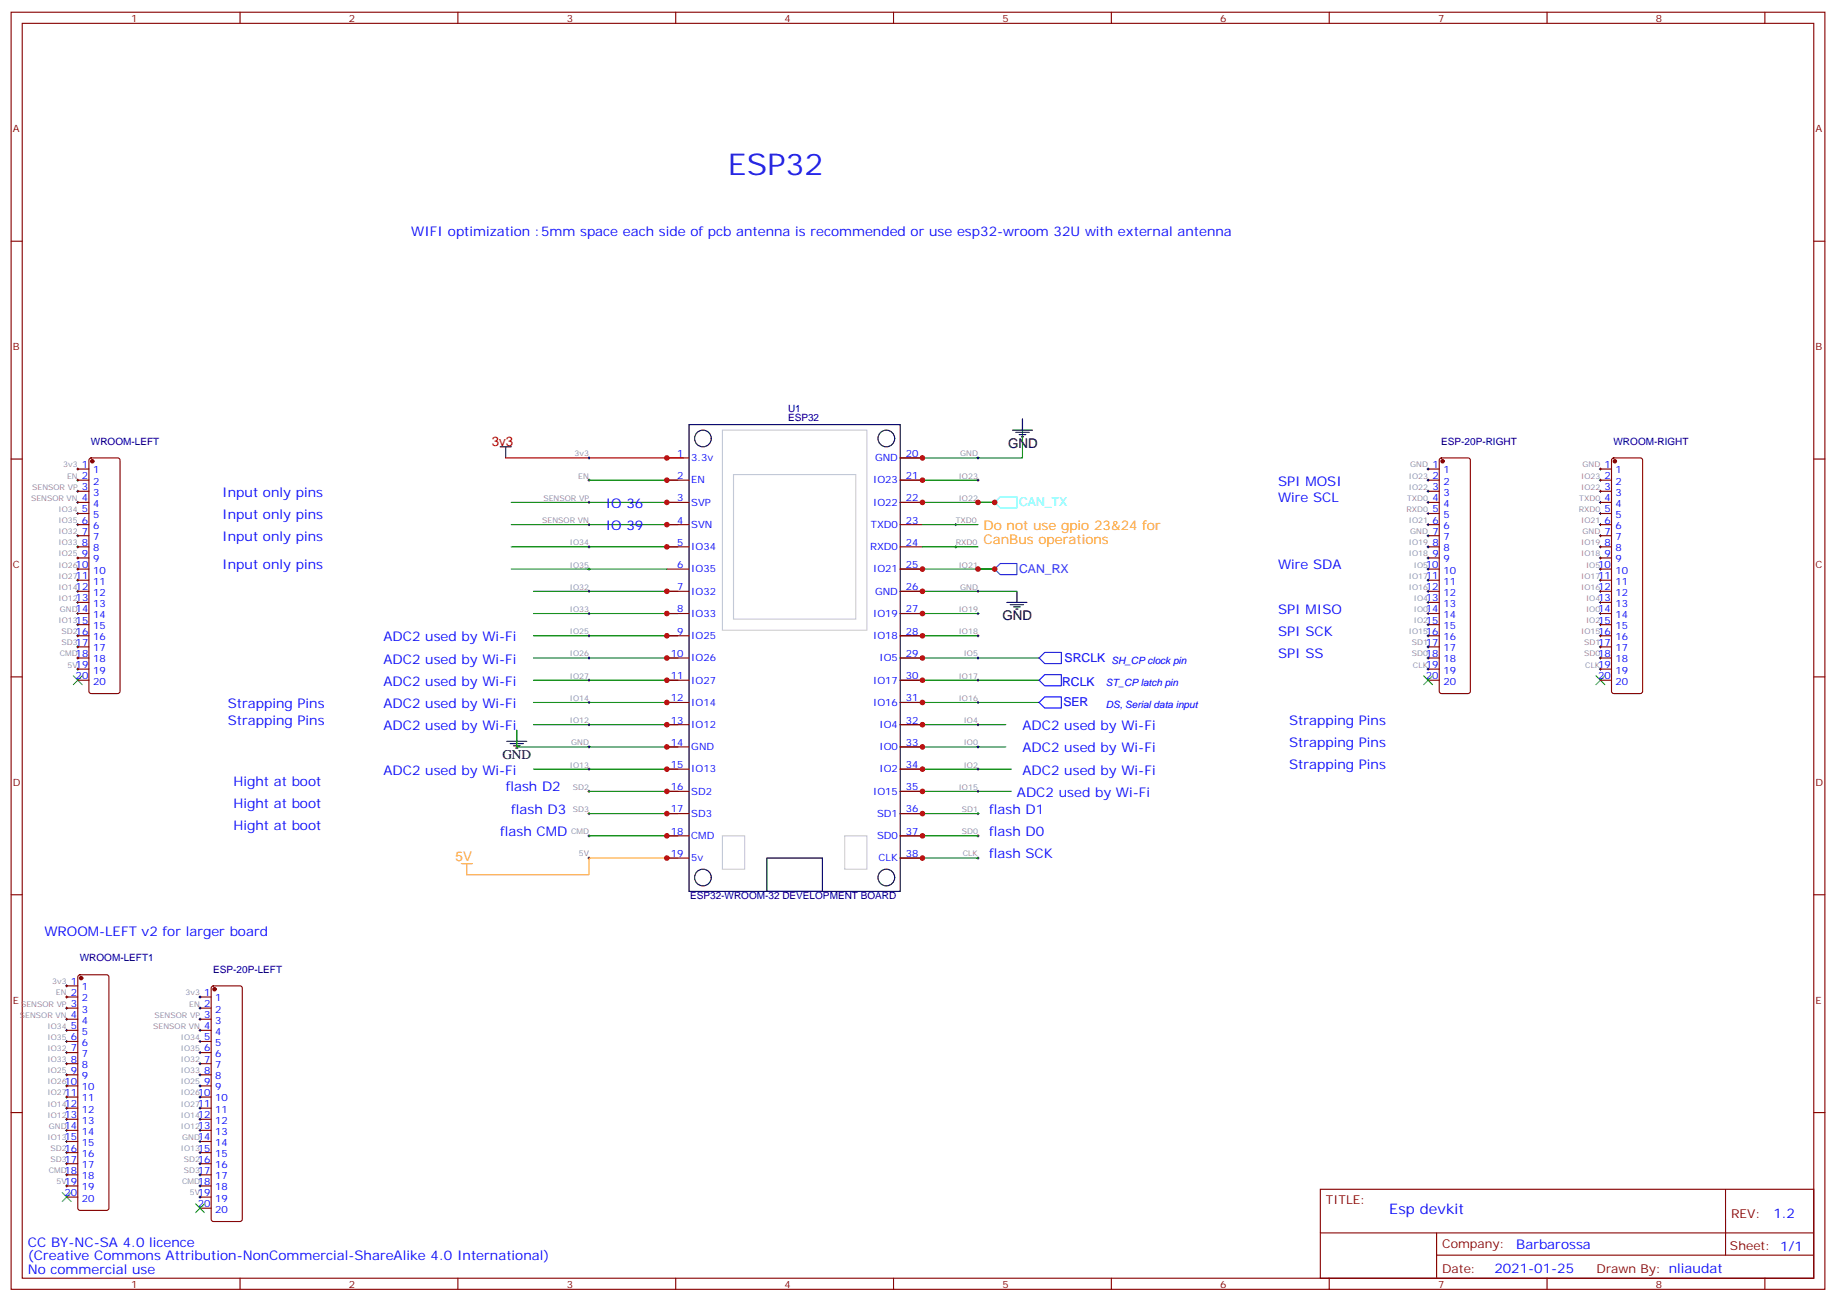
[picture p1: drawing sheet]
<svg xmlns="http://www.w3.org/2000/svg" width="583mm" height="413mm" viewBox="0 0 583 413" stroke-linecap="round" stroke-linejoin="round" font-family="sans-serif">
<g fill="none" stroke="#870000" stroke-width=".35">
<path d="M3.5 3.9h575.8v405.3h-575.8zM7.1 7.4h568.6v398.3h-568.6zM76.2 3.9v3.5M145.3 3.9v3.5M214.5 3.9v3.5M283.6 3.9v3.5M352.8 3.9v3.5M421.9 3.9v3.5M491.1 3.9v3.5M560.2 3.9v3.5M3.5 76.6h3.6M575.7 76.6h3.6"/>
<path d="M3.5 145.7h3.6M24.7 159.5h3.5M24.7 152.4h3.5M24.7 148.9h3.5M24.7 155.9h3.5M28.5 145.6l.4-.3h8.5l.5 .3 .2 .4v73.4l-.2 .5-.5 .2h-8.5l-.5-.2-.2-.5v-73.4zM211.7 159.5h7M211.7 152.4h7M211.7 145.3h7M285.8 159.5h7M285.8 152.4h7M285.8 145.3h7"/>
<path d="M453.3 159.5h3.5M453.3 152.4h3.5M453.3 148.9h3.5M453.3 155.9h3.5M457.1 145.6l.5-.3h8.4l.5 .3 .2 .4v73.4l-.2 .5-.5 .2h-8.4l-.5-.2-.3-.5v-73.4zM508 159.5h3.5M508 152.4h3.5M508 148.9h3.5M508 155.9h3.5M511.8 145.6l.4-.3h8.5l.5 .3 .2 .4v73.4l-.2 .5-.5 .2h-8.5l-.5-.2-.2-.5v-73.4zM575.7 145.7h3.6M24.7 173.6h3.5"/>
<path d="M24.7 166.5h3.5M24.7 163h3.5M24.7 170h3.5M24.7 177.1h3.5M211.7 173.6h7M211.7 166.5h7M285.8 173.6h7M285.8 166.5h7M453.3 173.6h3.5M453.3 166.5h3.5M453.3 163h3.5M453.3 170h3.5"/>
<path d="M453.3 177.1h3.5M508 173.6h3.5M508 166.5h3.5M508 163h3.5M508 170h3.5M508 177.1h3.5M24.7 194.7h3.5M24.7 187.7h3.5M24.7 180.6h3.5M24.7 184.1h3.5M24.7 191.2h3.5M24.7 198.3h3.5"/>
<path d="M211.7 194.7h7M211.7 187.7h7M211.7 180.6h7M285.8 194.7h7M285.8 187.7h7M285.8 180.6h7M453.3 194.7h3.5M453.3 187.7h3.5M453.3 180.6h3.5M453.3 184.1h3.5M453.3 191.2h3.5M453.3 198.3h3.5"/>
<path d="M508 194.7h3.5M508 187.7h3.5M508 180.6h3.5M508 184.1h3.5M508 191.2h3.5M508 198.3h3.5M3.5 214.8h3.6M24.7 215.9h3.5M24.7 208.8h3.5M24.7 201.8h3.5M24.7 205.3h3.5M24.7 212.4h3.5"/>
<path d="M211.7 215.9h7M211.7 208.8h7M211.7 201.8h7M285.8 215.9h7M285.8 208.8h7M285.8 201.8h7M453.3 215.9h3.5M453.3 208.8h3.5M453.3 201.8h3.5M453.3 205.3h3.5M453.3 212.4h3.5M508 215.9h3.5"/>
<path d="M508 208.8h3.5M508 201.8h3.5M508 205.3h3.5M508 212.4h3.5M575.7 214.8h3.6M211.7 237.1h7M211.7 230h7M211.7 223h7M285.8 237.1h7M285.8 230h7M285.8 223h7M211.7 258.2h7"/>
<path d="M211.7 251.2h7M211.7 244.1h7M285.8 258.2h7M285.8 251.2h7M285.8 244.1h7M211.7 272.3h7M211.7 265.3h7M285.8 272.3h7M285.8 265.3h7M3.5 284h3.6M575.7 284h3.6M21.2 312.9h3.5"/>
<path d="M21.2 316.4h3.5M21.2 320h3.5M24.9 309.6l.5-.2h8.5l.5 .2 .2 .5v73.4l-.3 .5-.4 .2h-8.5l-.5-.3-.2-.4v-73.4zM63.5 316.4h3.5M63.5 320h3.5M67.3 313.1l.4-.2h8.5l.5 .2 .2 .5v73.4l-.2 .5-.5 .2h-8.5l-.5-.2-.2-.5v-73.4zM21.2 323.5h3.5M21.2 327h3.5M21.2 330.6h3.5M21.2 334.1h3.5M21.2 337.6h3.5M63.5 323.5h3.5"/>
<path d="M63.5 327h3.5M63.5 330.6h3.5M63.5 334.1h3.5M63.5 337.6h3.5M3.5 353.1h3.6M21.2 341.1h3.5M21.2 344.7h3.5M21.2 348.2h3.5M21.2 351.7h3.5M21.2 355.2h3.5M21.2 358.8h3.5M63.5 341.1h3.5"/>
<path d="M63.5 344.7h3.5M63.5 348.2h3.5M63.5 351.7h3.5M63.5 355.2h3.5M63.5 358.8h3.5M575.7 353.1h3.6M21.2 362.3h3.5M21.2 365.8h3.5M21.2 369.4h3.5M21.2 372.9h3.5M21.2 376.4h3.5M21.2 379.9h3.5"/>
<path d="M63.5 362.3h3.5M63.5 365.8h3.5M63.5 369.4h3.5M63.5 372.9h3.5M63.5 376.4h3.5M63.5 379.9h3.5M419.1 377.5h156.6v28.2h-156.6zM547.7 377.5v20.9M63.5 383.5h3.5M419.1 391.3h156.5M456 398.4h119.6M456 391.3v14.1"/>
<path d="M76.2 405.7v3.5M145.3 405.7v3.5M214.5 405.7v3.5M283.6 405.7v3.5M352.8 405.7v3.5M421.9 405.7v3.5M491.1 405.7v3.5M560.2 405.7v3.5"/>
</g>
<g fill="none" stroke="#000" stroke-width=".35">
<path d="M218.7 134.8h67.1v148.1h-67.1zM321.4 136.5h6.3M322.4 137.2h4.3M323.5 137.9h2.1M324.2 138.6h.7M324.6 133v3.5M158.7 141.8h3.6M160.5 141.8v3.5M319.6 191.2h6.4M320.7 191.9h4.2M321.7 192.6h2.1M322.4 193.3h.7"/>
<path d="M322.8 187.7v3.5M160.9 235.3h6.3M161.9 236h4.3M163 236.7h2.1M163.7 237.4h.7M164 231.8v3.5M243.4 272.3h17.7v10.6h-17.7z"/>
<circle cx="223.1" cy="139.2" r="2.65"/>
<circle cx="281.3" cy="139.2" r="2.65"/>
<circle cx="223.1" cy="278.5" r="2.65"/>
<circle cx="281.3" cy="278.5" r="2.65"/>
</g>
<g fill="none" stroke="#008700" stroke-width=".35">
<path d="M324.6 133v12.3h-38.8M162.3 159.5h52.9M187 152.4h28.2M285.8 159.5h29.9M285.8 152.4h24.6M162.3 166.5h52.9M162.3 173.6h52.9M292.8 166.5h17.6M292.8 173.6h17.6M162.3 180.6h49.4M169.3 187.7h45.9M169.3 194.7h45.9"/>
<path d="M285.8 187.7h37M285.8 180.6h29.9M285.8 194.7h24.6M169.3 201.8h45.9M169.3 208.8h45.9M169.3 215.9h45.9M285.8 201.8h24.6M285.8 208.8h44M285.8 215.9h44M164 231.8v5.3h51.2M169.3 223h45.9M169.3 230h45.9"/>
<path d="M285.8 223h44M285.8 230h33.5M285.8 237.1h33.5M169.3 244.1h45.9M187 251.2h28.2M187 258.2h28.2M285.8 244.1h35.2M285.8 251.2h35.2M285.8 258.2h24.6M187 265.3h28.2M285.8 265.3h24.6M285.8 272.3h24.6"/>
</g>
<path d="M160.5 145.3h56.5" fill="none" stroke="#f00" stroke-width=".35"/>
<g fill="none" stroke="#000" stroke-width=".32">
<path d="M24.3 148.9h.7M24.3 152.4h.7M24.3 155.9h.7M24.3 159.5h.7M24.7 148.5v.7M24.7 152v.8M24.7 155.6v.7M24.7 159.1v.7M186.6 152.4h.7M186.6 159.5h.7M186.6 145.3h.7M187 145v.7"/>
<path d="M187 152v.8M187 159.1v.7M310.1 152.4h.7M310.1 159.5h.7M310.1 145.3h.7M310.4 145v.7M310.4 152v.8M310.4 159.1v.7M453 148.9h.7M453 152.4h.7M453 155.9h.7M453 159.5h.7"/>
<path d="M453.3 148.5v.7M453.3 152v.8M453.3 155.6v.7M453.3 159.1v.7M507.6 148.9h.8M507.6 152.4h.8M507.6 155.9h.8M507.6 159.5h.8M508 148.5v.7M508 152v.8M508 155.6v.7M508 159.1v.7"/>
<path d="M24.3 173.6h.7M24.3 166.5h.7M24.3 163h.7M24.3 170h.7M24.3 177.1h.7M24.7 162.6v.7M24.7 166.2v.7M24.7 169.7v.7M24.7 173.2v.7M24.7 176.7v.7M186.6 173.6h.7M186.6 166.5h.7"/>
<path d="M187 166.2v.7M187 173.2v.7M303 173.6h.7M303 166.5h.7M303.4 166.2v.7M303.4 173.2v.7M453 173.6h.7M453 166.5h.7M453 163h.7M453 170h.7M453 177.1h.7M453.3 162.6v.7"/>
<path d="M453.3 166.2v.7M453.3 169.7v.7M453.3 173.2v.7M453.3 176.7v.7M507.6 173.6h.8M507.6 166.5h.8M507.6 163h.8M507.6 170h.8M507.6 177.1h.8M508 162.6v.7M508 166.2v.7M508 169.7v.7"/>
<path d="M508 173.2v.7M508 176.7v.7M24.3 180.6h.7M24.3 184.1h.7M24.3 187.7h.7M24.3 191.2h.7M24.3 194.7h.7M24.3 198.3h.7M24.7 180.3v.7M24.7 183.8v.7M24.7 187.3v.7M24.7 190.9v.7"/>
<path d="M24.7 194.4v.7M24.7 197.9v.7M186.6 180.6h.7M186.6 187.7h.7M186.6 194.7h.7M187 180.3v.7M187 187.3v.7M187 194.4v.7M310.1 180.6h.7M310.1 187.7h.7M310.1 194.7h.7M310.4 180.3v.7"/>
<path d="M310.4 187.3v.7M310.4 194.4v.7M453 180.6h.7M453 184.1h.7M453 187.7h.7M453 191.2h.7M453 194.7h.7M453 198.3h.7M453.3 180.3v.7M453.3 183.8v.7M453.3 187.3v.7M453.3 190.9v.7"/>
<path d="M453.3 194.4v.7M453.3 197.9v.7M507.6 180.6h.8M507.6 184.1h.8M507.6 187.7h.8M507.6 191.2h.8M507.6 194.7h.8M507.6 198.3h.8M508 180.3v.7M508 183.8v.7M508 187.3v.7M508 190.9v.7"/>
<path d="M508 194.4v.7M508 197.9v.7M24.3 201.8h.7M24.3 205.3h.7M24.3 208.8h.7M24.3 212.4h.7M24.7 201.4v.7M24.7 205v.7M24.7 208.5v.7M24.7 212v.7M186.6 201.8h.7M186.6 208.8h.7"/>
<path d="M186.6 215.9h.7M187 201.4v.7M187 208.5v.7M187 215.5v.8M310.1 201.8h.7M310.1 208.8h.7M310.1 215.9h.7M310.4 201.4v.7M310.4 208.5v.7M310.4 215.5v.8M453 201.8h.7M453 205.3h.7"/>
<path d="M453 208.8h.7M453 212.4h.7M453.3 201.4v.7M453.3 205v.7M453.3 208.5v.7M453.3 212v.7M507.6 201.8h.8M507.6 205.3h.8M507.6 208.8h.8M507.6 212.4h.8M508 201.4v.7M508 205v.7"/>
<path d="M508 208.5v.7M508 212v.7M186.6 223h.7M186.6 230h.7M186.6 237.1h.7M187 222.6v.7M187 229.7v.7M187 236.7v.7M310.1 223h.7M310.1 230h.7M310.1 237.1h.7M310.4 222.6v.7"/>
<path d="M310.4 229.7v.7M310.4 236.7v.7M186.6 244.1h.7M186.6 258.2h.7M186.6 251.2h.7M187 243.8v.7M187 250.8v.7M187 257.9v.7M310.1 244.1h.7M310.1 258.2h.7M310.1 251.2h.7M310.4 243.8v.7"/>
<path d="M310.4 250.8v.7M310.4 257.9v.7M186.6 265.3h.7M186.6 272.3h.7M187 264.9v.7M187 272v.7M310.1 265.3h.7M310.1 272.3h.7M310.4 264.9v.7M310.4 272v.7M20.8 312.9h.7M20.8 316.4h.7"/>
<path d="M20.8 320h.7M21.2 312.6v.7M21.2 316.1v.7M21.2 319.6v.7M63.1 316.4h.8M63.1 320h.8M63.5 316.1v.7M63.5 319.6v.7M20.8 323.5h.7M20.8 327h.7M20.8 330.6h.7M20.8 334.1h.7"/>
<path d="M20.8 337.6h.7M21.2 323.1v.7M21.2 326.7v.7M21.2 330.2v.7M21.2 333.7v.7M21.2 337.3v.7M63.1 323.5h.8M63.1 327h.8M63.1 330.6h.8M63.1 334.1h.8M63.1 337.6h.8M63.5 323.1v.7"/>
<path d="M63.5 326.7v.7M63.5 330.2v.7M63.5 333.7v.7M63.5 337.3v.7M20.8 341.1h.7M20.8 344.7h.7M20.8 348.2h.7M20.8 351.7h.7M20.8 355.2h.7M20.8 358.8h.7M21.2 340.8v.7M21.2 344.3v.7"/>
<path d="M21.2 347.8v.7M21.2 351.4v.7M21.2 354.9v.7M21.2 358.4v.7M63.1 341.1h.8M63.1 344.7h.8M63.1 348.2h.8M63.1 351.7h.8M63.1 355.2h.8M63.1 358.8h.8M63.5 340.8v.7M63.5 344.3v.7"/>
<path d="M63.5 347.8v.7M63.5 351.4v.7M63.5 354.9v.7M63.5 358.4v.7M20.8 362.3h.7M20.8 365.8h.7M20.8 369.4h.7M20.8 372.9h.7M20.8 376.4h.7M21.2 361.9v.8M21.2 365.5v.7M21.2 369v.7"/>
<path d="M21.2 372.5v.7M21.2 376.1v.7M63.1 362.3h.8M63.1 365.8h.8M63.1 369.4h.8M63.1 372.9h.8M63.1 376.4h.8M63.1 379.9h.8M63.5 361.9v.8M63.5 365.5v.7M63.5 369v.7M63.5 372.5v.7"/>
<path d="M63.5 376.1v.7M63.5 379.6v.7"/>
</g>
<path d="M23.3 214.5l2.8 2.8M26.1 214.5l-2.8 2.8M451.9 214.5l2.8 2.8M454.7 214.5l-2.8 2.8M506.6 214.5l2.8 2.8M509.4 214.5l-2.8 2.8M19.8 378.5l2.8 2.9M22.6 378.5l-2.8 2.9M62.1 382.1l2.8 2.8M64.9 382.1l-2.8 2.8" fill="none" stroke="#3c3" stroke-width=".35"/>
<path d="M146.4 274.1h3.5M215.2 272.3h-28.2v5.3h-38.8v-3.5" fill="none" stroke="#f93" stroke-width=".35"/>
<path d="M331.6 214.1h5.3v3.6h-5.3l-1.8-1.8zM331.6 207.1h5.3v3.5h-5.3l-1.8-1.8zM331.6 221.2h5.3v3.5h-5.3l-1.8-1.7z" fill="none" stroke="#00f" stroke-width=".35"/>
<path d="M229.3 136.5h45.9v63.5h-45.9zM232.8 150.6h38.8v45.9h-38.8zM229.3 265.3h7.1v10.6h-7.1zM268.1 265.3h7.1v10.6h-7.1z" fill="none" stroke="#ccc" stroke-width=".35"/>
<g fill="#870000" stroke="#870000" stroke-width=".35">
<circle cx="29.3" cy="146.4" r=".53"/>
<circle cx="25.8" cy="310.4" r=".53"/>
<circle cx="512.6" cy="146.4" r=".53"/>
<circle cx="68.1" cy="314" r=".53"/>
<circle cx="457.9" cy="146.4" r=".53"/>
</g>
<path d="M317.5 178.9h5.3v3.5h-5.3l-1.8-1.8z" fill="none" stroke="#06c" stroke-width=".35"/>
<path d="M317.5 157.7h5.3v3.5h-5.3l-1.8-1.7z" fill="none" stroke="#3ff" stroke-width=".35"/>
<g fill="#c00">
<circle cx="292.8" cy="272.3" r=".88"/>
<circle cx="292.8" cy="265.3" r=".88"/>
<circle cx="292.8" cy="258.2" r=".88"/>
<circle cx="292.8" cy="251.2" r=".88"/>
<circle cx="292.8" cy="244.1" r=".88"/>
<circle cx="292.8" cy="237.1" r=".88"/>
<circle cx="292.8" cy="230" r=".88"/>
<circle cx="292.8" cy="223" r=".88"/>
<circle cx="292.8" cy="215.9" r=".88"/>
<circle cx="292.8" cy="208.8" r=".88"/>
<circle cx="292.8" cy="201.8" r=".88"/>
<circle cx="292.8" cy="194.7" r=".88"/>
<circle cx="292.8" cy="187.7" r=".88"/>
<circle cx="292.8" cy="180.6" r=".88"/>
<circle cx="292.8" cy="159.5" r=".88"/>
<circle cx="292.8" cy="152.4" r=".88"/>
<circle cx="292.8" cy="145.3" r=".88"/>
<circle cx="211.7" cy="272.3" r=".88"/>
<circle cx="211.7" cy="265.3" r=".88"/>
<circle cx="211.7" cy="258.2" r=".88"/>
<circle cx="211.7" cy="251.2" r=".88"/>
<circle cx="211.7" cy="244.1" r=".88"/>
<circle cx="211.7" cy="237.1" r=".88"/>
<circle cx="211.7" cy="230" r=".88"/>
<circle cx="211.7" cy="223" r=".88"/>
<circle cx="211.7" cy="215.9" r=".88"/>
<circle cx="211.7" cy="208.8" r=".88"/>
<circle cx="211.7" cy="201.8" r=".88"/>
<circle cx="211.7" cy="194.7" r=".88"/>
<circle cx="211.7" cy="187.7" r=".88"/>
<circle cx="211.7" cy="173.6" r=".88"/>
<circle cx="211.7" cy="166.5" r=".88"/>
<circle cx="211.7" cy="159.5" r=".88"/>
<circle cx="211.7" cy="152.4" r=".88"/>
<circle cx="211.7" cy="145.3" r=".88"/>
<circle cx="310.4" cy="159.5" r=".88"/>
<circle cx="315.7" cy="159.5" r=".88"/>
<circle cx="310.4" cy="180.6" r=".88"/>
<circle cx="315.7" cy="180.6" r=".88"/>
</g>
<text font-size="9.5" fill="#00f" x="231.1" y="55.4">ESP32</text>
<text font-size="4.6" fill="#00f" x="441" y="385.2">Esp devkit</text>
<g font-size="4.2" fill="#00f">
<text x="130.5" y="74.8">WIFI optimization :5mm space each side of pcb antenna is recommended or use esp32-wroom 32U with external antenna</text>
<text x="405.7" y="154.2">SPI MOSI</text>
<text x="70.6" y="157.7">Input only pins</text>
<text x="192.3" y="161.2">IO 36</text>
<text x="405.7" y="159.5">Wire SCL</text>
<text x="70.6" y="164.7">Input only pins</text>
<text x="70.6" y="171.8">Input only pins</text>
<text x="192.3" y="168.3">IO 39</text>
<text x="70.6" y="180.6">Input only pins</text>
<text x="405.7" y="180.6">Wire SDA</text>
<text x="405.7" y="194.7">SPI MISO</text>
<text x="121.7" y="203.6">ADC2 used by Wi-Fi</text>
<text x="405.7" y="201.8">SPI SCK</text>
<text x="405.7" y="208.8">SPI SS</text>
<text x="121.7" y="210.6">ADC2 used by Wi-Fi</text>
<text x="121.7" y="217.7">ADC2 used by Wi-Fi</text>
<text x="72.3" y="224.7">Strapping Pins</text>
<text x="121.7" y="224.7">ADC2 used by Wi-Fi</text>
<text x="72.3" y="230">Strapping Pins</text>
<text x="121.7" y="231.8">ADC2 used by Wi-Fi</text>
<text x="324.6" y="231.8">ADC2 used by Wi-Fi</text>
<text x="409.2" y="230">Strapping Pins</text>
<text x="324.6" y="238.8">ADC2 used by Wi-Fi</text>
<text x="409.2" y="237.1">Strapping Pins</text>
<text x="121.7" y="245.9">ADC2 used by Wi-Fi</text>
<text x="324.6" y="245.9">ADC2 used by Wi-Fi</text>
<text x="409.2" y="244.1">Strapping Pins</text>
<text x="74.1" y="249.4">Hight at boot</text>
<text x="160.5" y="251.2">flash D2</text>
<text x="74.1" y="256.5">Hight at boot</text>
<text x="322.8" y="252.9">ADC2 used by Wi-Fi</text>
<text x="74.1" y="263.5">Hight at boot</text>
<text x="162.3" y="258.2">flash D3</text>
<text x="314" y="258.2">flash D1</text>
<text x="158.7" y="265.3">flash CMD</text>
<text x="314" y="265.3">flash D0</text>
<text x="314" y="272.3">flash SCK</text>
<text x="14.1" y="297">WROOM-LEFT v2 for larger board</text>
<text x="562.9" y="386.7">1.2</text>
<text x="8.8" y="395.8">CC BY-NC-SA 4.0 licence</text>
<text x="8.8" y="400">(Creative Commons Attribution-NonCommercial-ShareAlike 4.0 International)</text>
<text x="481.3" y="396.3">Barbarossa</text>
<text x="8.8" y="404.3">No commercial use</text>
<text x="474.4" y="404.1">2021-01-25</text>
</g>
<text font-size="4.2" fill="#f00" x="156.1" y="141.5">3v3</text>
<g font-size="4.2">
<text x="320" y="142.2">GND</text>
<text x="318.2" y="196.8">GND</text>
<text x="159.5" y="240.9">GND</text>
</g>
<g font-size="4.2" fill="#f90">
<text x="312.2" y="168.3">Do not use gpio 23&amp;24 for</text>
<text x="312.2" y="172.5">CanBus operations</text>
</g>
<text font-size="4.2" fill="#f93" x="144.6" y="273.4">5V</text>
<text font-size="3.9" fill="#3ff" x="323.5" y="160.7">CAN_TX</text>
<text font-size="3.9" fill="#06f" x="323.5" y="181.9">CAN_RX</text>
<g font-size="3.9" fill="#00f">
<text x="337.9" y="210.2">SRCLK</text>
<text x="337.1" y="217.7">RCLK</text>
<text x="337.5" y="224.2">SER</text>
</g>
<g font-size="3.9" fill="#800">
<text x="420.9" y="382.1">TITLE:</text>
<text x="549.5" y="386.7">REV:</text>
<text x="457.8" y="396.3">Company:</text>
<text x="549.1" y="396.9">Sheet: 1/1</text>
<text x="457.8" y="403.9">Date:</text>
<text x="506.8" y="404">Drawn By: nliaudat</text>
</g>
<g font-size="3.2" fill="#800">
<text x="41.6" y="6.9">1</text>
<text x="110.8" y="6.9">2</text>
<text x="179.9" y="6.9">3</text>
<text x="249.1" y="6.9">4</text>
<text x="318.2" y="6.9">5</text>
<text x="387.3" y="6.9">6</text>
<text x="456.5" y="6.9">7</text>
<text x="525.6" y="6.9">8</text>
<text x="4.1" y="42">A</text>
<text x="576.3" y="42">A</text>
<text x="4.1" y="111.1">B</text>
<text x="576.3" y="111.1">B</text>
<text x="4.1" y="180.3">C</text>
<text x="576.3" y="180.3">C</text>
<text x="4.1" y="249.4">D</text>
<text x="576.3" y="249.4">D</text>
<text x="4.1" y="318.6">E</text>
<text x="576.3" y="318.6">E</text>
<text x="41.6" y="408.7">1</text>
<text x="110.8" y="408.7">2</text>
<text x="179.9" y="408.7">3</text>
<text x="249.1" y="408.7">4</text>
<text x="318.2" y="408.7">5</text>
<text x="387.3" y="408.7">6</text>
<text x="456.5" y="408.7">7</text>
<text x="525.6" y="408.7">8</text>
</g>
<g font-size="3.2" fill="#000080">
<text x="250.1" y="130.8">U1</text>
<text x="250.1" y="133.7">ESP32</text>
<text x="28.9" y="141.1">WROOM-LEFT</text>
<text x="457.5" y="141.1">ESP-20P-RIGHT</text>
<text x="512.2" y="141.1">WROOM-RIGHT</text>
<text x="219.1" y="285.2">ESP32-WROOM-32 DEVELOPMENT BOARD</text>
<text x="25.3" y="305.2">WROOM-LEFT1</text>
<text x="67.7" y="308.7">ESP-20P-LEFT</text>
</g>
<g font-size="3.2" fill="#00f">
<text x="26" y="148.5">1</text>
<text x="214.9" y="145">1</text>
<text x="219.4" y="146.4">3.3v</text>
<text x="277.8" y="146.4">GND</text>
<text x="287.5" y="145">20</text>
<text x="454.7" y="148.5">1</text>
<text x="509.3" y="148.5">1</text>
<text x="26" y="152">2</text>
<text x="26" y="155.6">3</text>
<text x="29.5" y="150.3">1</text>
<text x="29.5" y="153.8">2</text>
<text x="214.9" y="152">2</text>
<text x="219.4" y="153.5">EN</text>
<text x="277.2" y="153.5">IO23</text>
<text x="287.5" y="152">21</text>
<text x="454.7" y="152">2</text>
<text x="454.7" y="155.6">3</text>
<text x="458.2" y="150.3">1</text>
<text x="458.2" y="153.8">2</text>
<text x="509.3" y="152">2</text>
<text x="509.3" y="155.6">3</text>
<text x="512.8" y="150.3">1</text>
<text x="512.8" y="153.8">2</text>
<text x="26" y="159.1">4</text>
<text x="29.5" y="157.3">3</text>
<text x="29.5" y="160.9">4</text>
<text x="214.9" y="159.1">3</text>
<text x="219.4" y="160.5">SVP</text>
<text x="277.2" y="160.5">IO22</text>
<text x="287.5" y="159.1">22</text>
<text x="454.7" y="159.1">4</text>
<text x="458.2" y="157.3">3</text>
<text x="458.2" y="160.9">4</text>
<text x="509.3" y="159.1">4</text>
<text x="512.8" y="157.3">3</text>
<text x="512.8" y="160.9">4</text>
<text x="26" y="162.6">5</text>
<text x="26" y="166.2">6</text>
<text x="29.5" y="164.4">5</text>
<text x="29.5" y="167.9">6</text>
<text x="214.9" y="166.2">4</text>
<text x="219.4" y="167.6">SVN</text>
<text x="276.5" y="167.6">TXD0</text>
<text x="287.5" y="166.2">23</text>
<text x="454.7" y="162.6">5</text>
<text x="454.7" y="166.2">6</text>
<text x="458.2" y="164.4">5</text>
<text x="458.2" y="167.9">6</text>
<text x="509.3" y="162.6">5</text>
<text x="509.3" y="166.2">6</text>
<text x="512.8" y="164.4">5</text>
<text x="512.8" y="167.9">6</text>
<text x="26" y="169.7">7</text>
<text x="26" y="173.2">8</text>
<text x="29.5" y="171.4">7</text>
<text x="214.9" y="173.2">5</text>
<text x="287.5" y="173.2">24</text>
<text x="454.7" y="169.7">7</text>
<text x="454.7" y="173.2">8</text>
<text x="458.2" y="171.4">7</text>
<text x="509.3" y="169.7">7</text>
<text x="509.3" y="173.2">8</text>
<text x="512.8" y="171.4">7</text>
<text x="26" y="176.7">9</text>
<text x="29.5" y="175">8</text>
<text x="29.5" y="178.5">9</text>
<text x="219.4" y="174.6">IO34</text>
<text x="276.2" y="174.6">RXD0</text>
<text x="454.7" y="176.7">9</text>
<text x="458.2" y="175">8</text>
<text x="458.2" y="178.5">9</text>
<text x="509.3" y="176.7">9</text>
<text x="512.8" y="175">8</text>
<text x="512.8" y="178.5">9</text>
<text x="24" y="180.3">10</text>
<text x="24" y="183.8">11</text>
<text x="29.5" y="182">10</text>
<text x="29.5" y="185.6">11</text>
<text x="214.9" y="180.3">6</text>
<text x="219.4" y="181.7">IO35</text>
<text x="277.2" y="181.7">IO21</text>
<text x="287.5" y="180.3">25</text>
<text x="452.6" y="180.3">10</text>
<text x="452.6" y="183.8">11</text>
<text x="458.2" y="182">10</text>
<text x="458.2" y="185.6">11</text>
<text x="507.3" y="180.3">10</text>
<text x="507.3" y="183.8">11</text>
<text x="512.8" y="182">10</text>
<text x="512.8" y="185.6">11</text>
<text x="24" y="187.3">12</text>
<text x="24" y="190.9">13</text>
<text x="29.5" y="189.1">12</text>
<text x="214.9" y="187.3">7</text>
<text x="219.4" y="188.7">IO32</text>
<text x="277.8" y="188.7">GND</text>
<text x="287.5" y="187.3">26</text>
<text x="452.6" y="187.3">12</text>
<text x="452.6" y="190.9">13</text>
<text x="458.2" y="189.1">12</text>
<text x="507.3" y="187.3">12</text>
<text x="507.3" y="190.9">13</text>
<text x="512.8" y="189.1">12</text>
<text x="24" y="194.4">14</text>
<text x="24" y="197.9">15</text>
<text x="29.5" y="192.6">13</text>
<text x="29.5" y="196.1">14</text>
<text x="214.9" y="194.4">8</text>
<text x="219.4" y="195.8">IO33</text>
<text x="277.2" y="195.8">IO19</text>
<text x="287.5" y="194.4">27</text>
<text x="452.6" y="194.4">14</text>
<text x="452.6" y="197.9">15</text>
<text x="458.2" y="192.6">13</text>
<text x="458.2" y="196.1">14</text>
<text x="507.3" y="194.4">14</text>
<text x="507.3" y="197.9">15</text>
<text x="512.8" y="192.6">13</text>
<text x="512.8" y="196.1">14</text>
<text x="24" y="201.4">16</text>
<text x="29.5" y="199.7">15</text>
<text x="29.5" y="203.2">16</text>
<text x="214.9" y="201.4">9</text>
<text x="219.4" y="202.8">IO25</text>
<text x="277.2" y="202.8">IO18</text>
<text x="287.5" y="201.4">28</text>
<text x="452.6" y="201.4">16</text>
<text x="458.2" y="199.7">15</text>
<text x="458.2" y="203.2">16</text>
<text x="507.3" y="201.4">16</text>
<text x="512.8" y="199.7">15</text>
<text x="512.8" y="203.2">16</text>
<text x="24" y="205">17</text>
<text x="24" y="208.5">18</text>
<text x="29.5" y="206.7">17</text>
<text x="212.9" y="208.5">10</text>
<text x="219.4" y="209.9">IO26</text>
<text x="279.2" y="209.9">IO5</text>
<text x="287.5" y="208.5">29</text>
<text x="452.6" y="205">17</text>
<text x="452.6" y="208.5">18</text>
<text x="458.2" y="206.7">17</text>
<text x="507.3" y="205">17</text>
<text x="507.3" y="208.5">18</text>
<text x="512.8" y="206.7">17</text>
<text x="24" y="212">19</text>
<text x="24" y="215.5">20</text>
<text x="29.5" y="210.3">18</text>
<text x="29.5" y="213.8">19</text>
<text x="212.9" y="215.5">11</text>
<text x="287.5" y="215.5">30</text>
<text x="352.8" y="210.6">SH_CP clock pin</text>
<text x="452.6" y="212">19</text>
<text x="452.6" y="215.5">20</text>
<text x="458.2" y="210.3">18</text>
<text x="458.2" y="213.8">19</text>
<text x="507.3" y="212">19</text>
<text x="507.3" y="215.5">20</text>
<text x="512.8" y="210.3">18</text>
<text x="512.8" y="213.8">19</text>
<text x="29.5" y="217.3">20</text>
<text x="219.4" y="217">IO27</text>
<text x="277.2" y="217">IO17</text>
<text x="351" y="217.7">ST_CP latch pin</text>
<text x="458.2" y="217.3">20</text>
<text x="512.8" y="217.3">20</text>
<text x="212.9" y="222.6">12</text>
<text x="219.4" y="224">IO14</text>
<text x="277.2" y="224">IO16</text>
<text x="287.5" y="222.6">31</text>
<text x="351" y="224.7">DS, Serial data input</text>
<text x="212.9" y="229.7">13</text>
<text x="219.4" y="231.1">IO12</text>
<text x="279.2" y="231.1">IO4</text>
<text x="287.5" y="229.7">32</text>
<text x="212.9" y="236.7">14</text>
<text x="219.4" y="238.1">GND</text>
<text x="279.2" y="238.1">IO0</text>
<text x="287.5" y="236.7">33</text>
<text x="212.9" y="243.8">15</text>
<text x="219.4" y="245.2">IO13</text>
<text x="279.2" y="245.2">IO2</text>
<text x="287.5" y="243.8">34</text>
<text x="212.9" y="250.8">16</text>
<text x="287.5" y="250.8">35</text>
<text x="212.9" y="257.9">17</text>
<text x="219.4" y="252.2">SD2</text>
<text x="277.2" y="252.2">IO15</text>
<text x="287.5" y="257.9">36</text>
<text x="219.4" y="259.3">SD3</text>
<text x="278.4" y="259.3">SD1</text>
<text x="212.9" y="264.9">18</text>
<text x="219.4" y="266.3">CMD</text>
<text x="278.4" y="266.3">SD0</text>
<text x="287.5" y="264.9">37</text>
<text x="212.9" y="272">19</text>
<text x="219.4" y="273.4">5v</text>
<text x="278.9" y="273.4">CLK</text>
<text x="287.5" y="272">38</text>
<text x="22.5" y="312.6">1</text>
<text x="22.5" y="316.1">2</text>
<text x="26" y="314.3">1</text>
<text x="26" y="317.9">2</text>
<text x="64.8" y="316.1">1</text>
<text x="68.3" y="317.9">1</text>
<text x="22.5" y="319.6">3</text>
<text x="22.5" y="323.1">4</text>
<text x="26" y="321.4">3</text>
<text x="64.8" y="319.6">2</text>
<text x="64.8" y="323.1">3</text>
<text x="68.3" y="321.4">2</text>
<text x="22.5" y="326.7">5</text>
<text x="26" y="324.9">4</text>
<text x="26" y="328.4">5</text>
<text x="64.8" y="326.7">4</text>
<text x="68.3" y="324.9">3</text>
<text x="68.3" y="328.4">4</text>
<text x="22.5" y="330.2">6</text>
<text x="22.5" y="333.7">7</text>
<text x="26" y="332">6</text>
<text x="26" y="335.5">7</text>
<text x="64.8" y="330.2">5</text>
<text x="64.8" y="333.7">6</text>
<text x="68.3" y="332">5</text>
<text x="68.3" y="335.5">6</text>
<text x="22.5" y="337.3">8</text>
<text x="22.5" y="340.8">9</text>
<text x="26" y="339">8</text>
<text x="64.8" y="337.3">7</text>
<text x="64.8" y="340.8">8</text>
<text x="68.3" y="339">7</text>
<text x="20.5" y="344.3">10</text>
<text x="20.5" y="347.8">11</text>
<text x="26" y="342.5">9</text>
<text x="26" y="346.1">10</text>
<text x="62.8" y="347.8">10</text>
<text x="64.8" y="344.3">9</text>
<text x="68.3" y="342.5">8</text>
<text x="68.3" y="346.1">9</text>
<text x="20.5" y="351.4">12</text>
<text x="26" y="349.6">11</text>
<text x="26" y="353.1">12</text>
<text x="62.8" y="351.4">11</text>
<text x="68.3" y="349.6">10</text>
<text x="68.3" y="353.1">11</text>
<text x="20.5" y="354.9">13</text>
<text x="20.5" y="358.4">14</text>
<text x="26" y="356.7">13</text>
<text x="62.8" y="354.9">12</text>
<text x="62.8" y="358.4">13</text>
<text x="68.3" y="356.7">12</text>
<text x="20.5" y="361.9">15</text>
<text x="20.5" y="365.5">16</text>
<text x="26" y="360.2">14</text>
<text x="26" y="363.7">15</text>
<text x="62.8" y="361.9">14</text>
<text x="62.8" y="365.5">15</text>
<text x="68.3" y="360.2">13</text>
<text x="68.3" y="363.7">14</text>
<text x="20.5" y="369">17</text>
<text x="26" y="367.2">16</text>
<text x="26" y="370.8">17</text>
<text x="62.8" y="369">16</text>
<text x="68.3" y="367.2">15</text>
<text x="68.3" y="370.8">16</text>
<text x="20.5" y="372.5">18</text>
<text x="20.5" y="376.1">19</text>
<text x="26" y="374.3">18</text>
<text x="26" y="377.8">19</text>
<text x="62.8" y="372.5">17</text>
<text x="62.8" y="376.1">18</text>
<text x="68.3" y="374.3">17</text>
<text x="68.3" y="377.8">18</text>
<text x="20.5" y="379.6">20</text>
<text x="26" y="381.4">20</text>
<text x="62.8" y="379.6">19</text>
<text x="62.8" y="383.1">20</text>
<text x="68.3" y="381.4">19</text>
<text x="68.3" y="384.9">20</text>
</g>
<g font-size="2.5" fill="#838383">
<text x="20.1" y="148.4">3v3</text>
<text x="182.4" y="144.8">3v3</text>
<text x="304.8" y="144.8">GND</text>
<text x="447.7" y="148.4">GND</text>
<text x="502.3" y="148.4">GND</text>
<text x="10.2" y="155.4">SENSOR VP</text>
<text x="21.3" y="151.9">EN</text>
<text x="183.6" y="151.9">EN</text>
<text x="304.3" y="151.9">IO23</text>
<text x="447.2" y="155.4">IO22</text>
<text x="447.2" y="151.9">IO23</text>
<text x="501.9" y="151.9">IO23</text>
<text x="501.9" y="155.4">IO22</text>
<text x="9.8" y="159">SENSOR VN</text>
<text x="172.5" y="159">SENSOR VP</text>
<text x="304.3" y="159">IO22</text>
<text x="446.6" y="159">TXD0</text>
<text x="501.3" y="159">TXD0</text>
<text x="18.6" y="166">IO35</text>
<text x="18.6" y="162.5">IO34</text>
<text x="172.1" y="166">SENSOR VN</text>
<text x="303.4" y="166">TXD0</text>
<text x="446.4" y="162.5">RXD0</text>
<text x="447.2" y="166">IO21</text>
<text x="501.1" y="162.5">RXD0</text>
<text x="501.9" y="166">IO21</text>
<text x="18.6" y="173.1">IO33</text>
<text x="18.6" y="169.5">IO32</text>
<text x="180.9" y="173.1">IO34</text>
<text x="303.4" y="173.1">RXD0</text>
<text x="447.2" y="173.1">IO19</text>
<text x="447.7" y="169.5">GND</text>
<text x="501.9" y="173.1">IO19</text>
<text x="502.3" y="169.5">GND</text>
<text x="18.6" y="176.6">IO25</text>
<text x="447.2" y="176.6">IO18</text>
<text x="501.9" y="176.6">IO18</text>
<text x="18.6" y="183.6">IO27</text>
<text x="18.6" y="180.1">IO26</text>
<text x="180.9" y="180.1">IO35</text>
<text x="304.3" y="180.1">IO21</text>
<text x="447.2" y="183.6">IO17</text>
<text x="448.8" y="180.1">IO5</text>
<text x="501.9" y="183.6">IO17</text>
<text x="503.4" y="180.1">IO5</text>
<text x="18.6" y="190.7">IO12</text>
<text x="18.6" y="187.2">IO14</text>
<text x="180.9" y="187.2">IO32</text>
<text x="304.8" y="187.2">GND</text>
<text x="447.2" y="187.2">IO16</text>
<text x="448.8" y="190.7">IO4</text>
<text x="501.9" y="187.2">IO16</text>
<text x="503.4" y="190.7">IO4</text>
<text x="18.6" y="197.8">IO13</text>
<text x="19" y="194.2">GND</text>
<text x="180.9" y="194.2">IO33</text>
<text x="304.3" y="194.2">IO19</text>
<text x="448.8" y="197.8">IO2</text>
<text x="448.8" y="194.2">IO0</text>
<text x="503.4" y="194.2">IO0</text>
<text x="503.4" y="197.8">IO2</text>
<text x="19.5" y="201.3">SD2</text>
<text x="180.9" y="201.3">IO25</text>
<text x="304.3" y="201.3">IO18</text>
<text x="447.2" y="201.3">IO15</text>
<text x="501.9" y="201.3">IO15</text>
<text x="19" y="208.3">CMD</text>
<text x="19.5" y="204.8">SD3</text>
<text x="180.9" y="208.3">IO26</text>
<text x="305.9" y="208.3">IO5</text>
<text x="448.2" y="208.3">SD0</text>
<text x="448.2" y="204.8">SD1</text>
<text x="502.8" y="204.8">SD1</text>
<text x="502.8" y="208.3">SD0</text>
<text x="21.4" y="211.9">5V</text>
<text x="180.9" y="215.4">IO27</text>
<text x="304.3" y="215.4">IO17</text>
<text x="448.5" y="211.9">CLK</text>
<text x="503.2" y="211.9">CLK</text>
<text x="180.9" y="222.5">IO14</text>
<text x="304.3" y="222.5">IO16</text>
<text x="180.9" y="229.5">IO12</text>
<text x="305.9" y="229.5">IO4</text>
<text x="181.3" y="236.6">GND</text>
<text x="305.9" y="236.6">IO0</text>
<text x="180.9" y="243.6">IO13</text>
<text x="305.9" y="243.6">IO2</text>
<text x="181.8" y="250.7">SD2</text>
<text x="304.3" y="250.7">IO15</text>
<text x="181.8" y="257.7">SD3</text>
<text x="305.3" y="257.7">SD1</text>
<text x="181.3" y="264.8">CMD</text>
<text x="305.3" y="264.8">SD0</text>
<text x="183.7" y="271.8">5V</text>
<text x="305.6" y="271.8">CLK</text>
<text x="16.6" y="312.4">3v3</text>
<text x="17.8" y="315.9">EN</text>
<text x="58.9" y="315.9">3v3</text>
<text x="6.3" y="323">SENSOR VN</text>
<text x="6.7" y="319.5">SENSOR VP</text>
<text x="49" y="323">SENSOR VP</text>
<text x="60.1" y="319.5">EN</text>
<text x="15" y="326.5">IO34</text>
<text x="48.7" y="326.5">SENSOR VN</text>
<text x="15" y="330.1">IO35</text>
<text x="15" y="333.6">IO32</text>
<text x="57.4" y="330.1">IO34</text>
<text x="57.4" y="333.6">IO35</text>
<text x="15" y="337.1">IO33</text>
<text x="15" y="340.6">IO25</text>
<text x="57.4" y="337.1">IO32</text>
<text x="57.4" y="340.6">IO33</text>
<text x="15" y="344.2">IO26</text>
<text x="15" y="347.7">IO27</text>
<text x="57.4" y="344.2">IO25</text>
<text x="57.4" y="347.7">IO26</text>
<text x="15" y="351.2">IO14</text>
<text x="57.4" y="351.2">IO27</text>
<text x="15" y="354.7">IO12</text>
<text x="15.5" y="358.3">GND</text>
<text x="57.4" y="354.7">IO14</text>
<text x="57.4" y="358.3">IO12</text>
<text x="15" y="361.8">IO13</text>
<text x="16" y="365.3">SD2</text>
<text x="57.4" y="365.3">IO13</text>
<text x="57.8" y="361.8">GND</text>
<text x="16" y="368.9">SD3</text>
<text x="58.3" y="368.9">SD2</text>
<text x="15.5" y="372.4">CMD</text>
<text x="17.9" y="375.9">5V</text>
<text x="57.8" y="375.9">CMD</text>
<text x="58.3" y="372.4">SD3</text>
<text x="60.2" y="379.4">5V</text>
</g>
</svg>
